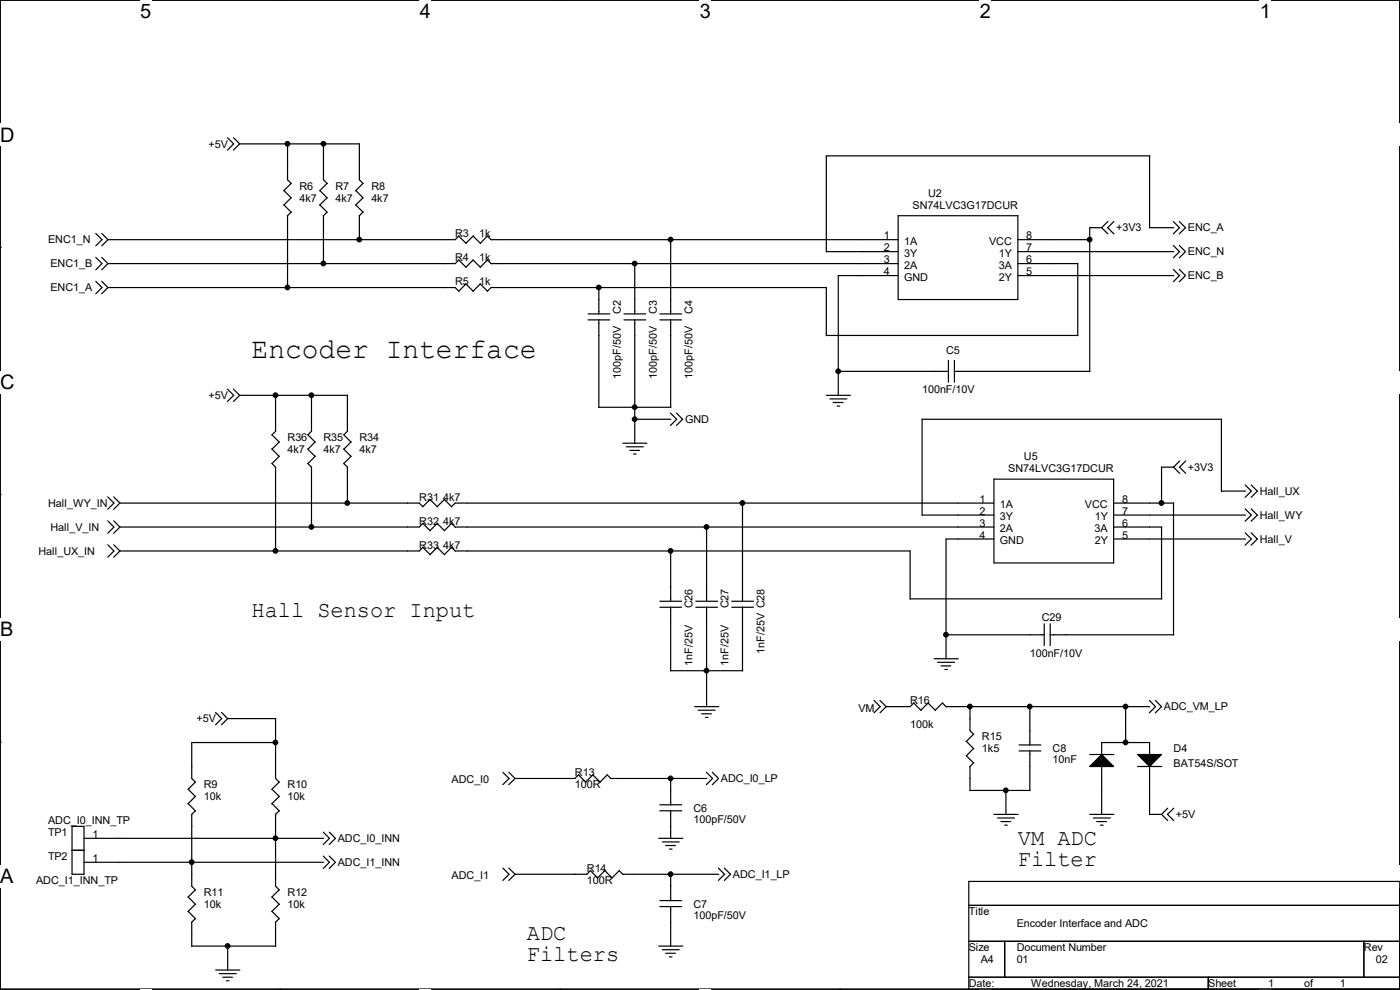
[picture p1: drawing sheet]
<svg xmlns="http://www.w3.org/2000/svg" width="297mm" height="210mm" viewBox="0 0 297 210" stroke-linecap="round" stroke-linejoin="round" font-family="sans-serif">
<path d="M0 0h297v209.8h-297z" fill="none" stroke="#000" stroke-width=".25"/>
<g fill="#fff">
<path d="M29.7 0h2.4v4.8h-2.4z"/>
<path d="M29.7 209.8h2.4v.2h-2.4z"/>
</g>
<path d="M59.4 0h.1M59.4 209.8h.1" fill="none" stroke="#000" stroke-width=".25"/>
<g fill="#fff">
<path d="M89.1 0h2.3v4.8h-2.3z"/>
<path d="M89.1 209.8h2.3v.2h-2.3z"/>
</g>
<path d="M118.8 0h.1M118.8 209.8h.1" fill="none" stroke="#000" stroke-width=".25"/>
<g fill="#fff">
<path d="M148.5 0h2.3v4.8h-2.3z"/>
<path d="M148.5 209.8h2.3v.2h-2.3z"/>
</g>
<path d="M178.2 0h.1M178.2 209.8h.1" fill="none" stroke="#000" stroke-width=".25"/>
<g fill="#fff">
<path d="M207.9 0h2.3v4.8h-2.3z"/>
<path d="M207.9 209.8h2.3v.2h-2.3z"/>
</g>
<path d="M237.6 0h.1M237.6 209.8h.1" fill="none" stroke="#000" stroke-width=".25"/>
<g fill="#fff">
<path d="M267.3 0h2.3v4.8h-2.3z"/>
<path d="M267.3 209.8h2.3v.2h-2.3z"/>
<path d="M0 26.2h3.1v4.8h-3.1z"/>
<path d="M297 26.2v4.8z"/>
<path d="M0 78.7h3.1v4.7h-3.1z"/>
<path d="M297 78.7v4.7z"/>
</g>
<path d="M0 52.5h.1M297 52.5h.1" fill="none" stroke="#000" stroke-width=".25"/>
<g fill="#fff">
<path d="M0 131.1h2.9v4.8h-2.9z"/>
<path d="M297 131.1v4.8z"/>
</g>
<path d="M0 104.9h.1M297 104.9h.1" fill="none" stroke="#000" stroke-width=".25"/>
<g fill="#fff">
<path d="M0 183.6h2.9v4.7h-2.9z"/>
<path d="M296.9 183.6h.1v4.7h-.1z"/>
</g>
<g fill="none" stroke="#000" stroke-width=".25">
<path d="M48.3 29.2l1.3 1.3-1.3 1.3M49.5 29.2l1.3 1.3M50.8 30.5l-1.3 1.3M50.8 30.5h25.4v7.6l.8 .8M61 30.5v7.6l.8 .8-1.6 1.6M68.6 30.5v7.6l.8 .8M69.4 38.9l-1.6 1.6M77 38.9l-1.6 1.6M243.9 33.1v15.2M243.9 33.1h-68.6v20.3M20.3 54.6l1.3 1.3-1.3 1.3M20.3 49.5l1.3 1.3-1.3 1.4"/>
<path d="M20.3 59.7l1.3 1.3-1.3 1.3M21.6 54.6l1.3 1.3M21.6 49.5l1.3 1.3M21.6 59.7l1.3 1.3M22.9 55.9l-1.3 1.3M22.9 50.8l-1.3 1.4M60.2 40.4l1.6 1.6M60.2 43.5l1.6 1.5M61 45.8v15.2M61.8 42l-1.6 1.5M61.8 45l-.8 .8M67.9 40.4l1.5 1.6"/>
<path d="M67.9 43.5l1.5 1.5M68.6 45.8v10.2M69.4 42l-1.6 1.5M69.4 45l-.8 .8M75.5 40.4l1.5 1.6M75.5 43.5l1.5 1.5M76.2 45.8v5.1M77 42l-1.6 1.5M77 45l-.8 .8M97.3 50.1l1.6 1.5M97.3 55.2l1.6 1.5M97.4 50l-.8 .8h-73.7"/>
<path d="M97.4 55.1l-.8 .8h-73.7M100.4 50.1l1.5 1.5M100.4 55.2l1.5 1.5M100.4 50l-1.6 1.6M100.4 55.1l-1.6 1.6M103.4 50.1l.8 .8M103.4 55.2l.8 .8M103.5 50l-1.6 1.6M103.5 55.1l-1.6 1.6M104.2 50.8h86.3M104.2 55.9h86.3M134.7 55.9v10.7"/>
<path d="M142.3 50.8v15.8M175.3 53.4h15.2M190.5 45.8h25.4v17.7h-25.4zM190.5 58.5h-12.7v25.4M215.9 50.8h15.3M215.9 53.4h33.1M215.9 55.9h12.8M215.9 58.5h33.1M228.6 55.9v15.3M233.8 48.3h-2.6v30.5M235 47l-1.3 1.3 1.3 1.3M236.3 47l-1.3 1.3 1.3 1.3"/>
<path d="M243.9 48.3h5.1M248.9 52.1l1.3 1.3-1.3 1.3M248.9 57.1l1.3 1.4-1.3 1.3M248.9 47l1.3 1.3-1.3 1.3M250.2 52.1l1.3 1.3-1.3 1.3M250.2 57.1l1.3 1.4-1.3 1.3M250.2 47l1.3 1.3-1.3 1.3M22.9 61l-1.3 1.3M22.9 61h73.7M96.5 61l.8 .8M98.8 60.2l1.5 1.6 1.6-1.6M98.8 60.2l-1.5 1.6"/>
<path d="M101.9 60.2l1.5 1.6M124.8 67.9h4.6M124.8 66.6h4.6M127 61v5.6M127 67.8v18.6M132.4 67.9h4.6M132.4 66.6h4.6M134.7 67.8v26.3M140 67.9h4.6M140 66.6h4.6M142.3 67.8v18.6M175.3 61v10.2"/>
<path d="M175.3 71.2h53.4M175.3 61h-71.1l-.8 .8M177.8 78.8h23.5M201.2 76.5v4.6M202.4 78.8h28.8M202.5 76.5v4.6M48.3 82.5l1.3 1.4-1.3 1.3M49.5 82.5l1.3 1.4M50.8 83.9l-1.3 1.3M50.8 83.9h22.9v7.6M57.7 98.3l.8 .8v17.8M57.7 95.2l1.6 1.6-1.6 1.5"/>
<path d="M57.7 92.2l1.5 1.6M58.5 83.9v7.6M58.5 91.4l-.8 .8M59.3 93.7l-1.6 1.6M65.3 98.3l.8 .8v12.7M65.3 95.2l1.5 1.6M65.3 92.2l1.5 1.6M66.1 83.9v7.6M66.1 91.4l-.8 .8M66.9 96.8l-1.6 1.5M66.9 93.7l-1.6 1.6M72.9 98.3l.8 .8v7.7"/>
<path d="M72.9 95.2l1.6 1.6M72.9 92.2l1.6 1.6M73.7 91.4l-.8 .8M74.5 96.8l-1.6 1.5M74.5 93.7l-1.6 1.6M127 86.4h15.3M132.1 94h5.1M132.9 94.8h3.6M133.6 95.5h2.1M134.4 96.3h.6M134.7 88.9h7.6M142.2 87.6l1.4 1.3-1.4 1.4"/>
<path d="M143.5 87.6l1.3 1.3-1.3 1.4M175.3 83.9h5.1M176.1 84.6h3.6M176.8 85.4h2.1M177.6 86.1h.5M249 99.1h-2.6v7.7M250.3 97.8l-1.3 1.3 1.3 1.3M251.5 97.8l-1.3 1.3 1.3 1.3M22.9 110.5l1.3 1.3-1.3 1.3M22.9 115.6l1.3 1.3-1.3 1.3M22.9 105.4l1.3 1.3-1.3 1.3M24.1 110.5l1.3 1.3"/>
<path d="M24.1 115.6l1.3 1.3M24.1 105.4l1.3 1.3M25.4 111.8l-1.3 1.3M25.4 116.9l-1.3 1.3M25.4 106.7l-1.3 1.3M25.4 106.7h63.5M89.7 111l1.6 1.6M89.7 116.1l1.6 1.6M89.7 111l-.8 .8h-63.5M89.7 116.1l-.8 .8h-63.5M91.2 105.9l1.6 1.6M91.2 106l-1.5 1.5-.8-.8"/>
<path d="M92.8 111l1.5 1.6M92.8 116.1l1.5 1.6M92.8 111l-1.6 1.6M92.8 116.1l-1.6 1.5M94.2 105.9l1.6 1.6M94.3 106l-1.6 1.5M95.8 111l.8 .8M95.8 116.1l.8 .8M95.8 111l-1.5 1.6M95.8 116.1l-1.5 1.5M96.6 111.8h114.3M96.6 116.9h96.5"/>
<path d="M142.3 116.9v10.7M149.9 111.8v15.8M157.5 106.7v20.9M193.1 116.9v10.2M195.6 109.3h15.3M210.9 106.7h-114.3l-.8 .8M210.9 101.6h25.4v17.8h-25.4zM210.9 114.3h-10.2v25.5M236.3 106.7h12.7M236.3 111.8h10.2M236.3 109.3h27.9M236.3 114.3h27.9"/>
<path d="M246.4 111.8v15.3M249 106.7v28M259.1 104.2l.1-15.3h-63.6v20.4M259.1 104.2h5.1M264.2 102.9l1.3 1.3-1.3 1.3M264.2 107.9l1.3 1.4-1.3 1.3M264.2 113l1.3 1.3-1.3 1.4M265.4 102.9l1.3 1.3-1.3 1.3M265.4 107.9l1.3 1.4-1.3 1.3M265.4 113l1.3 1.3-1.3 1.4M140 128.8h4.6M140 127.6h4.6"/>
<path d="M142.3 128.8v13.5h15.3M147.6 128.8h4.6M147.6 127.6h4.6M149.9 128.8v21.1M155.2 128.8h4.7M155.2 127.6h4.7M157.5 128.8v13.5M193.1 127h53.4M198.2 139.7h5.1M200.7 134.7h20.9M221.5 132.3v4.6M222.8 134.7h26.2"/>
<path d="M222.8 132.3v4.6M0 157.4h.1M45.7 151.1l1.3 1.3-1.3 1.4M47 151.1l1.3 1.3M48.3 152.4l-1.3 1.4M48.3 152.4h10.2M58.5 152.4v12.7l.8 .8M58.5 157.5h-17.8v7.6l.8 .8M147.4 149.9h5.1M148.1 150.7h3.6M148.8 151.4h2.1M149.6 152.2h.6"/>
<path d="M185.4 148.6l1.3 1.3-1.3 1.3M186.7 148.6l1.3 1.3M188 149.9l-1.3 1.3M193.8 149.1l1.6 1.6M193.9 149.1l-.8 .8h-5.1M196.9 149.1l1.6 1.6M196.9 149.1l-1.5 1.6M198.9 140.5h3.6M199.6 141.3h2.1M199.9 149.1l.8 .8M200 149.1l-1.6 1.6M200.4 142h.6"/>
<path d="M200.7 149.9h43.2M205 157.3l1.6 1.5M205.8 149.9v5.1l.8 .8M206.5 155.7l-1.5 1.6M206.5 158.8l-1.5 1.6M216.2 159.3h4.6M216.2 158h4.6M218.5 149.9v8.2M218.5 159.3v8.4M233.7 157.5v2.6M233.7 157.5h10.2v2.6M238.8 149.9v7.6"/>
<path d="M243.8 148.6l1.4 1.3-1.4 1.3M245.1 148.6l1.3 1.3-1.3 1.3M297 157.4h.1M15.3 175.3h2.5v10.2h-2.5zM17.8 177.8h50.9M39.9 167.4l1.6 1.6M39.9 170.5l1.6 1.5M40.7 172.8v15.2l.8 .8M41.4 165.9l-1.5 1.6M41.4 169l-1.5 1.5M41.4 172l-.8 .8M57.7 167.4l1.6 1.6-1.6 1.5"/>
<path d="M57.7 170.5l1.6 1.5M58.5 172.8v15.2l.8 .8M59.2 165.9l-1.5 1.6M59.2 172l-.8 .8M68.6 176.5l1.3 1.3-1.3 1.4M69.8 176.5l1.4 1.3-1.4 1.4M106.7 163.8l1.3 1.3-1.3 1.4M107.9 163.8l1.4 1.3M109.3 165.1l-1.4 1.4M122.7 164.4l1.6 1.5M122.8 164.3l-.8 .8h-12.7M125.8 164.4l1.5 1.5"/>
<path d="M125.8 164.3l-1.6 1.6M128.8 164.4l.8 .8M128.9 164.3l-1.6 1.6M129.6 165.1h20.3M139.7 177.8h5.2M140 172h4.6M140 170.7h4.6M140.5 178.6h3.6M141.2 179.4h2.1M142.3 165.1v5.7M142.3 172v5.9M149.9 163.8l1.3 1.3-1.3 1.4"/>
<path d="M151.1 163.8l1.3 1.3-1.3 1.4M205 160.3l1.6 1.6M205.8 162.6v5.1h12.7M206.5 161.8l-.8 .8M210.9 172.8h5.1M211.6 173.5h3.6M212.3 174.3h2.1M213.1 175h.6M213.4 167.7v5.1M231.2 172.8h5.1M231.2 160.1h5.1M231.9 173.5h3.6"/>
<path d="M232.7 174.3h2M233.5 175h.5M233.7 162.6v10.2M241.3 162.6h5.2M243.9 172.8h2.6M243.9 162.6v10.2M247.7 171.4l-1.3 1.4 1.3 1.3M249 171.4l-1.3 1.4 1.3 1.3M15.3 180.4h2.5M17.8 182.9h50.9M39.9 190.3l1.6 1.6M39.9 193.3l1.6 1.6"/>
<path d="M40.7 195.6v5.1M41.4 188.8l-1.5 1.5M41.4 191.8l-1.5 1.6M41.4 194.9l-.8 .8M57.7 190.3l1.6 1.6-1.6 1.5M57.7 193.3l1.6 1.6M58.5 195.6v5.1M59.2 194.9l-.8 .8M59.2 188.8l-1.5 1.5M68.6 181.6l1.3 1.3-1.3 1.3M69.8 181.6l1.4 1.3-1.4 1.3M106.7 184.1l1.3 1.4-1.3 1.3"/>
<path d="M107.9 184.1l1.4 1.4M109.3 185.5l-1.4 1.3M125.3 184.7l1.5 1.6M125.3 184.7l-.8 .8h-15.2M128.3 184.7l1.6 1.6M128.4 184.7l-1.6 1.5M131.4 184.7l.8 .8M131.4 184.7l-1.6 1.5M132.1 185.5h20.4M140 192.3h4.6M140 191.1h4.6M142 180.1h.6"/>
<path d="M142.3 185.5v5.6M142.3 192.3v8.4M152.4 184.1l1.3 1.4-1.3 1.3M153.7 184.1l1.3 1.4-1.3 1.3M205.5 187h91.5v22.8h-91.5zM205.5 192.1h91.5M205.5 199.7h91.5M213.1 199.7v7.6M289.3 199.7v7.6M40.7 200.7h17.8M45.8 205.8h5.1M46.5 206.5h3.6"/>
<path d="M47.2 207.3h2.1M48 208.1h.6M48.3 200.7v5.1M139.7 200.7h5.2M140.5 201.5h3.6M141.2 202.2h2.1M142 203h.6M205.5 207.3h91.5M256.3 207.3v2.5"/>
</g>
<g fill="#000" stroke="#000" stroke-width=".25">
<path d="M233.7 160.1l2.6 2.5h-5.1z" fill-rule="evenodd"/>
<path d="M241.3 160.1h5.1l-2.5 2.5z" fill-rule="evenodd"/>
<circle cx="61" cy="30.5" r=".49"/>
<circle cx="68.6" cy="30.5" r=".49"/>
<circle cx="68.6" cy="55.9" r=".49"/>
<circle cx="76.2" cy="50.8" r=".49"/>
<circle cx="134.6" cy="55.9" r=".49"/>
<circle cx="142.3" cy="50.8" r=".49"/>
<circle cx="231.2" cy="50.8" r=".49"/>
<circle cx="61" cy="61" r=".49"/>
<circle cx="127" cy="61" r=".49"/>
<circle cx="177.8" cy="78.8" r=".49"/>
<circle cx="58.4" cy="83.8" r=".49"/>
<circle cx="66.1" cy="83.8" r=".49"/>
<circle cx="134.6" cy="86.4" r=".49"/>
<circle cx="134.6" cy="88.9" r=".49"/>
<circle cx="58.4" cy="116.9" r=".49"/>
<circle cx="66.1" cy="111.8" r=".49"/>
<circle cx="73.7" cy="106.7" r=".49"/>
<circle cx="142.3" cy="116.9" r=".49"/>
<circle cx="149.9" cy="111.8" r=".49"/>
<circle cx="157.5" cy="106.7" r=".49"/>
<circle cx="246.4" cy="106.7" r=".49"/>
<circle cx="200.7" cy="134.6" r=".49"/>
<circle cx="58.4" cy="157.5" r=".49"/>
<circle cx="149.9" cy="142.3" r=".49"/>
<circle cx="205.8" cy="149.9" r=".49"/>
<circle cx="218.5" cy="149.9" r=".49"/>
<circle cx="238.8" cy="149.9" r=".49"/>
<circle cx="238.8" cy="157.5" r=".49"/>
<circle cx="58.4" cy="177.8" r=".49"/>
<circle cx="142.3" cy="165.1" r=".49"/>
<circle cx="213.4" cy="167.7" r=".49"/>
<circle cx="40.7" cy="182.9" r=".49"/>
<circle cx="142.3" cy="185.4" r=".49"/>
<circle cx="48.3" cy="200.7" r=".49"/>
</g>
<text font-size="6.1" x="53.4" y="76">Encoder Interface</text>
<g font-size="4.8">
<text x="53.4" y="130.9">Hall Sensor Input</text>
<text x="215.9" y="179.2">VM ADC</text>
<text x="215.9" y="183.6">Filter</text>
<text x="111.8" y="199.5">ADC</text>
<text x="111.8" y="204">Filters</text>
</g>
<g font-size="4.2">
<text x="29.7" y="3.9">5</text>
<text x="89.1" y="3.9">4</text>
<text x="148.5" y="3.9">3</text>
<text x="207.9" y="3.9">2</text>
<text x="267.3" y="3.9">1</text>
<text x="0" y="30.1">D</text>
<text x="0" y="82.5">C</text>
<text x="0" y="135">B</text>
<text x="0" y="187.4">A</text>
<text x="297" y="187.4">A</text>
</g>
<g font-size="2.3">
<text x="44.2" y="31.3">+5V</text>
<text x="63.5" y="40.2">R6</text>
<text x="71.2" y="40.2">R7</text>
<text x="78.8" y="40.2">R8</text>
<text x="196.9" y="41.7">U2</text>
<text x="63.5" y="42.8">4k7</text>
<text x="71.2" y="42.8">4k7</text>
<text x="78.8" y="42.8">4k7</text>
<text x="193.6" y="44.3">SN74LVC3G17DCUR</text>
<text x="10.2" y="51.6">ENC1_N</text>
<text x="96.6" y="50.4">R3</text>
<text x="101.7" y="50.4">1k</text>
<text x="187.5" y="50.8">1</text>
<text x="187.5" y="53.3">2</text>
<text x="191.8" y="51.9">1A</text>
<text x="209.8" y="51.9">VCC</text>
<text x="217.7" y="53.3">7</text>
<text x="217.7" y="50.8">8</text>
<text x="236.8" y="49.1">+3V3</text>
<text x="252" y="49.1">ENC_A</text>
<text x="10.7" y="56.7">ENC1_B</text>
<text x="96.6" y="55.5">R4</text>
<text x="101.7" y="55.5">1k</text>
<text x="187.5" y="55.9">3</text>
<text x="187.5" y="58.4">4</text>
<text x="191.8" y="57">2A</text>
<text x="191.8" y="54.4">3Y</text>
<text x="191.8" y="59.5">GND</text>
<text x="211.9" y="57">3A</text>
<text x="211.9" y="54.4">1Y</text>
<text x="211.9" y="59.5">2Y</text>
<text x="217.7" y="58.4">5</text>
<text x="217.7" y="55.9">6</text>
<text x="252" y="54.2">ENC_N</text>
<text x="252" y="59.3">ENC_B</text>
<text x="10.7" y="61.8">ENC1_A</text>
<text x="96.6" y="60.5">R5</text>
<text x="101.7" y="60.5">1k</text>
<text x="131.7" y="66.6" transform="rotate(-90 131.7 66.6)">C2</text>
<text x="139.3" y="66.6" transform="rotate(-90 139.3 66.6)">C3</text>
<text x="146.9" y="66.6" transform="rotate(-90 146.9 66.6)">C4</text>
<text x="200.7" y="75">C5</text>
<text x="131.7" y="80.3" transform="rotate(-90 131.7 80.3)">100pF/50V</text>
<text x="139.3" y="80.3" transform="rotate(-90 139.3 80.3)">100pF/50V</text>
<text x="146.9" y="80.3" transform="rotate(-90 146.9 80.3)">100pF/50V</text>
<text x="195.6" y="83.4">100nF/10V</text>
<text x="44.2" y="84.7">+5V</text>
<text x="145.3" y="89.7">GND</text>
<text x="61" y="93.6">R36</text>
<text x="68.6" y="93.6">R35</text>
<text x="76.2" y="93.6">R34</text>
<text x="61" y="96.1">4k7</text>
<text x="68.6" y="96.1">4k7</text>
<text x="76.2" y="96.1">4k7</text>
<text x="213.9" y="100.2">SN74LVC3G17DCUR</text>
<text x="217.2" y="97.6">U5</text>
<text x="252" y="99.9">+3V3</text>
<text x="10.2" y="107.5">Hall_WY_IN</text>
<text x="88.9" y="106.3">R31 4k7</text>
<text x="207.8" y="106.7">1</text>
<text x="212.1" y="107.8">1A</text>
<text x="230.2" y="107.8">VCC</text>
<text x="238" y="106.7">8</text>
<text x="267.3" y="105">Hall_UX</text>
<text x="10.7" y="112.6">Hall_V_IN</text>
<text x="88.9" y="111.3">R32 4k7</text>
<text x="207.8" y="111.8">3</text>
<text x="207.8" y="109.2">2</text>
<text x="212.1" y="112.9">2A</text>
<text x="212.1" y="110.3">3Y</text>
<text x="232.2" y="112.9">3A</text>
<text x="232.2" y="110.3">1Y</text>
<text x="238" y="109.2">7</text>
<text x="238" y="111.8">6</text>
<text x="267.3" y="110.1">Hall_WY</text>
<text x="8.2" y="117.7">Hall_UX_IN</text>
<text x="88.9" y="116.4">R33 4k7</text>
<text x="207.8" y="114.3">4</text>
<text x="212.1" y="115.4">GND</text>
<text x="232.2" y="115.4">2Y</text>
<text x="238" y="114.3">5</text>
<text x="267.3" y="115.1">Hall_V</text>
<text x="146.9" y="129.1" transform="rotate(-90 146.9 129.1)">C26</text>
<text x="154.6" y="129.1" transform="rotate(-90 154.6 129.1)">C27</text>
<text x="221" y="131.7">C29</text>
<text x="146.9" y="141.3" transform="rotate(-90 146.9 141.3)">1nF/25V</text>
<text x="154.6" y="141.3" transform="rotate(-90 154.6 141.3)">1nF/25V</text>
<text x="162.2" y="138.7" transform="rotate(-90 162.2 138.7)">1nF/25V C28</text>
<text x="218.5" y="139.3">100nF/10V</text>
<text x="193.1" y="149.4">R16</text>
<text x="41.7" y="153.2">+5V</text>
<text x="182.2" y="151">VM</text>
<text x="193.1" y="154.5">100k</text>
<text x="246.9" y="150.7">ADC_VM_LP</text>
<text x="208.3" y="157.1">R15</text>
<text x="208.3" y="159.6">1k5</text>
<text x="223.3" y="159.6">C8</text>
<text x="223.3" y="161.9">10nF</text>
<text x="249" y="159.6">D4</text>
<text x="43.2" y="167.2">R9</text>
<text x="61" y="167.2">R10</text>
<text x="95.8" y="166.2">ADC_I0</text>
<text x="122" y="164.7">R13</text>
<text x="122" y="167.2">100R</text>
<text x="153" y="165.9">ADC_I0_LP</text>
<text x="249" y="162.6">BAT54S/SOT</text>
<text x="43.2" y="169.8">10k</text>
<text x="61" y="169.8">10k</text>
<text x="147.1" y="172.3">C6</text>
<text x="249.5" y="173.6">+5V</text>
<text x="10.2" y="177.4">TP1</text>
<text x="10.2" y="174.8">ADC_I0_INN_TP</text>
<text x="19.6" y="177.8">1</text>
<text x="71.7" y="178.6">ADC_I0_INN</text>
<text x="147.1" y="174.6">100pF/50V</text>
<text x="10.2" y="182.5">TP2</text>
<text x="19.6" y="182.9">1</text>
<text x="71.7" y="183.7">ADC_I1_INN</text>
<text x="124.5" y="185">R14</text>
<text x="7.7" y="187.5">ADC_I1_INN_TP</text>
<text x="43.2" y="190.1">R11</text>
<text x="61" y="190.1">R12</text>
<text x="95.8" y="186.5">ADC_I1</text>
<text x="124.5" y="187.5">100R</text>
<text x="155.5" y="186.3">ADC_I1_LP</text>
<text x="43.2" y="192.6">10k</text>
<text x="61" y="192.6">10k</text>
<text x="147.1" y="192.6">C7</text>
<text x="147.1" y="194.9">100pF/50V</text>
<text x="205.5" y="194.1">Title</text>
<text x="215.7" y="196.7">Encoder Interface and ADC</text>
<text x="205.5" y="201.8">Size</text>
<text x="215.7" y="201.8">Document Number</text>
<text x="289.3" y="201.8">Rev</text>
<text x="205.5" y="209.4">Date:</text>
<text x="208.1" y="204.3">A4</text>
<text x="215.7" y="204.3">01</text>
<text x="218.7" y="209.4">Wednesday, March 24, 2021</text>
<text x="256.3" y="209.4">Sheet</text>
<text x="269" y="209.4">1</text>
<text x="276.7" y="209.4">of</text>
<text x="284.3" y="209.4">1</text>
<text x="291.9" y="204.3">02</text>
</g>
</svg>
